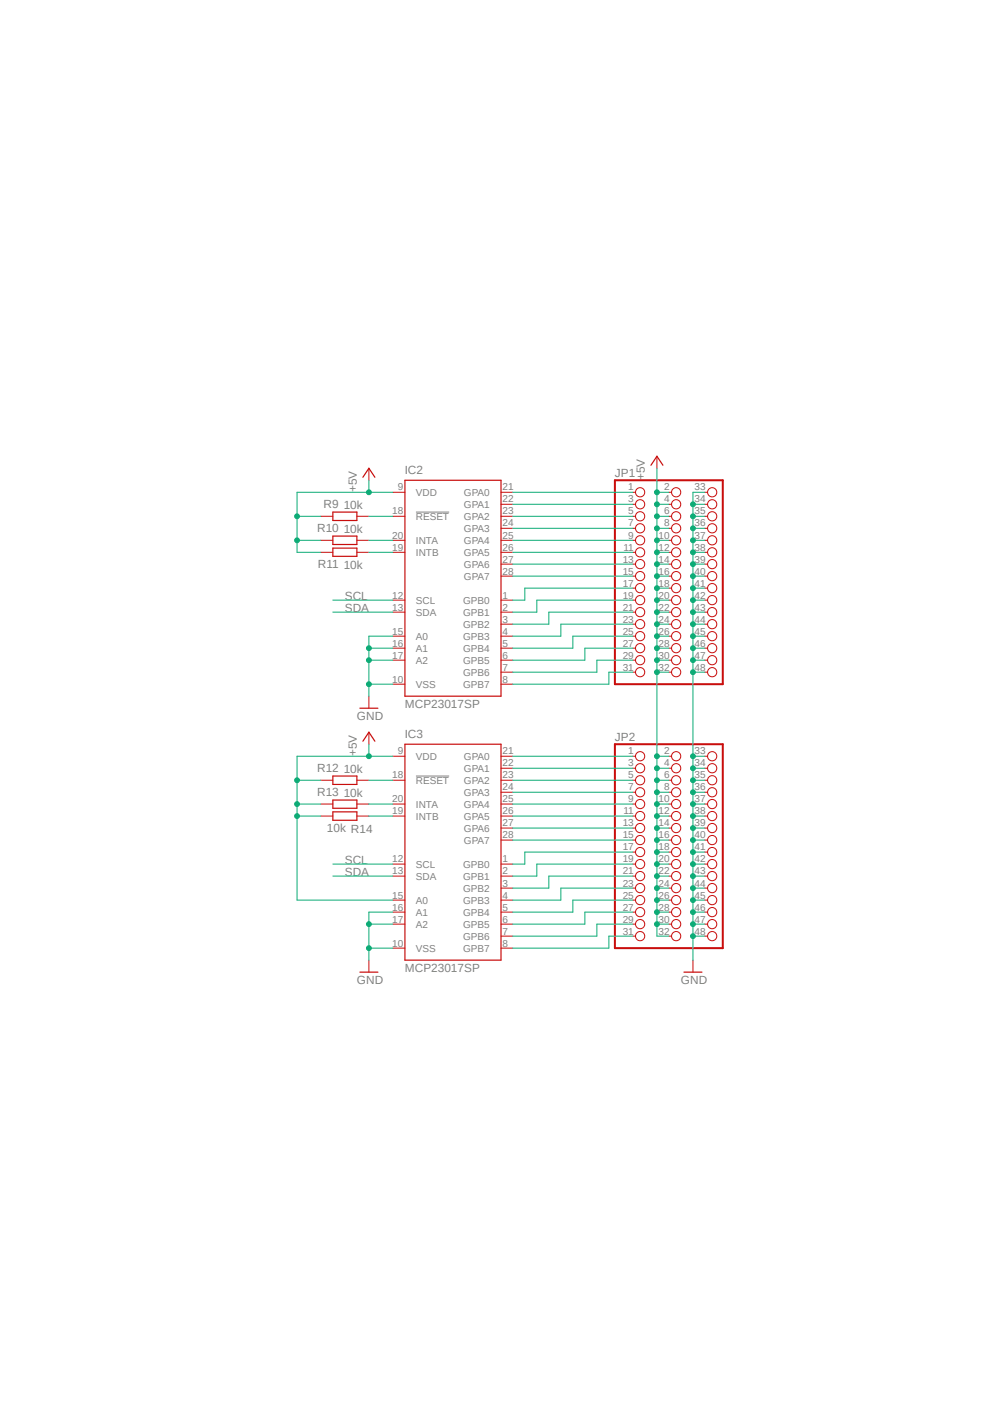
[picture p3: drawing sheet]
<svg xmlns="http://www.w3.org/2000/svg" width="210mm" height="297mm" viewBox="0 0 210 297" stroke-linecap="round" stroke-linejoin="round" font-family="sans-serif">
<path d="M61.8 94.1l92.2 114.7M154 94.1l-92.2 114.7" fill="none" stroke="#fff" stroke-width=".21"/>
<path d="M88 108.3h7M88 164.2h7" fill="none" stroke="#808080" stroke-width=".21"/>
<path d="M130 101.6h22.9v43.1h-22.9zM130 157.4h22.9v43.2h-22.9z" fill="none" stroke="#c90d0c" stroke-width=".42"/>
<g fill="none" stroke="#c90d0c" stroke-width=".21">
<path d="M78 99.1v2.5M138.9 96.5v2.6M67.9 109.2h2.5M67.9 114.3h2.5M67.9 116.8h2.5M75.5 109.2h2.5M75.5 114.3h2.5M75.5 116.8h2.5M83.1 104.1h2.5M83.1 109.2h2.5M83.1 114.3h2.5M83.1 116.8h2.5"/>
<path d="M106 104.1h2.5M106 106.7h2.5M106 109.2h2.5M106 111.8h2.5M106 114.3h2.5M106 116.8h2.5M106 119.3h2.5M133.9 104.1h.5M133.9 106.7h.5M133.9 109.2h.5M133.9 111.8h.5M133.9 114.3h.5"/>
<path d="M133.9 116.8h.5M133.9 119.3h.5M141.5 104.1h.5M141.5 106.7h.5M141.5 109.2h.5M141.5 111.8h.5M141.5 114.3h.5M141.5 116.8h.5M141.5 119.3h.5M149.1 104.1h.5M149.1 106.7h.5M149.1 109.2h.5"/>
<path d="M149.1 111.8h.5M149.1 114.3h.5M149.1 116.8h.5M149.1 119.3h.5M83.1 127h2.5M83.1 129.5h2.5M83.1 134.6h2.5M83.1 137.1h2.5M83.1 139.7h2.5M106 121.9h2.5M106 127h2.5M106 129.5h2.5"/>
<path d="M106 132h2.5M106 134.6h2.5M106 137.1h2.5M106 139.7h2.5M133.9 121.9h.5M133.9 124.4h.5M133.9 127h.5M133.9 129.5h.5M133.9 132h.5M133.9 134.6h.5M133.9 137.1h.5M133.9 139.7h.5"/>
<path d="M141.5 121.9h.5M141.5 124.4h.5M141.5 127h.5M141.5 129.5h.5M141.5 132h.5M141.5 134.6h.5M141.5 137.1h.5M141.5 139.7h.5M149.1 121.9h.5M149.1 124.4h.5M149.1 127h.5M149.1 129.5h.5"/>
<path d="M149.1 132h.5M149.1 134.6h.5M149.1 137.1h.5M149.1 139.7h.5M78 147.3v2.5M78 154.9v2.5M83.1 160h2.5M83.1 144.7h2.5M106 142.2h2.5M106 160h2.5M106 144.7h2.5M133.9 142.2h.5"/>
<path d="M133.9 160h.5M141.5 142.2h.5M141.5 160h.5M149.1 142.2h.5M149.1 160h.5M67.9 165.1h2.5M67.9 170.1h2.5M67.9 172.6h2.5M75.5 165.1h2.5M75.5 170.1h2.5M75.5 172.6h2.5M83.1 165.1h2.5"/>
<path d="M83.1 170.1h2.5M83.1 172.6h2.5M106 162.5h2.5M106 165.1h2.5M106 167.6h2.5M106 170.1h2.5M106 172.6h2.5M106 175.2h2.5M106 177.7h2.5M133.9 162.5h.5M133.9 165.1h.5M133.9 167.6h.5"/>
<path d="M133.9 170.1h.5M133.9 172.6h.5M133.9 175.2h.5M133.9 177.7h.5M141.5 162.5h.5M141.5 165.1h.5M141.5 167.6h.5M141.5 170.1h.5M141.5 172.6h.5M141.5 175.2h.5M141.5 177.7h.5M149.1 162.5h.5"/>
<path d="M149.1 165.1h.5M149.1 167.6h.5M149.1 170.1h.5M149.1 172.6h.5M149.1 175.2h.5M149.1 177.7h.5M83.1 182.8h2.5M83.1 185.3h2.5M83.1 190.4h2.5M83.1 193h2.5M83.1 195.5h2.5M106 182.8h2.5"/>
<path d="M106 185.3h2.5M106 187.9h2.5M106 190.4h2.5M106 193h2.5M106 195.5h2.5M106 198h2.5M133.9 180.3h.5M133.9 182.8h.5M133.9 185.3h.5M133.9 187.9h.5M133.9 190.4h.5M133.9 193h.5"/>
<path d="M133.9 195.5h.5M133.9 198h.5M141.5 180.3h.5M141.5 182.8h.5M141.5 185.3h.5M141.5 187.9h.5M141.5 190.4h.5M141.5 193h.5M141.5 195.5h.5M141.5 198h.5M149.1 180.3h.5M149.1 182.8h.5"/>
<path d="M149.1 185.3h.5M149.1 187.9h.5M149.1 190.4h.5M149.1 193h.5M149.1 195.5h.5M149.1 198h.5M78 203.1v2.6M83.1 200.6h2.5M106 200.6h2.5M146.6 203.1v2.6"/>
<circle cx="135.4" cy="111.8" r=".98"/>
<circle cx="135.4" cy="114.3" r=".98"/>
<circle cx="135.4" cy="119.3" r=".98"/>
<circle cx="135.4" cy="116.8" r=".98"/>
<circle cx="135.4" cy="109.2" r=".98"/>
<circle cx="135.4" cy="106.7" r=".98"/>
<circle cx="135.4" cy="104.1" r=".98"/>
<circle cx="143" cy="111.8" r=".98"/>
<circle cx="143" cy="109.2" r=".98"/>
<circle cx="143" cy="114.3" r=".98"/>
<circle cx="143" cy="119.3" r=".98"/>
<circle cx="143" cy="116.8" r=".98"/>
<circle cx="143" cy="106.7" r=".98"/>
<circle cx="143" cy="104.1" r=".98"/>
<circle cx="150.6" cy="111.8" r=".98"/>
<circle cx="150.6" cy="104.1" r=".98"/>
<circle cx="150.6" cy="109.2" r=".98"/>
<circle cx="150.6" cy="114.3" r=".98"/>
<circle cx="150.6" cy="116.8" r=".98"/>
<circle cx="150.6" cy="119.3" r=".98"/>
<circle cx="150.6" cy="106.7" r=".98"/>
<circle cx="135.4" cy="121.9" r=".98"/>
<circle cx="135.4" cy="127" r=".98"/>
<circle cx="135.4" cy="137.1" r=".98"/>
<circle cx="135.4" cy="129.5" r=".98"/>
<circle cx="135.4" cy="132" r=".98"/>
<circle cx="135.4" cy="139.7" r=".98"/>
<circle cx="135.4" cy="124.4" r=".98"/>
<circle cx="135.4" cy="134.6" r=".98"/>
<circle cx="143" cy="132" r=".98"/>
<circle cx="143" cy="134.6" r=".98"/>
<circle cx="143" cy="139.7" r=".98"/>
<circle cx="143" cy="121.9" r=".98"/>
<circle cx="143" cy="137.1" r=".98"/>
<circle cx="143" cy="124.4" r=".98"/>
<circle cx="143" cy="127" r=".98"/>
<circle cx="143" cy="129.5" r=".98"/>
<circle cx="150.6" cy="124.4" r=".98"/>
<circle cx="150.6" cy="121.9" r=".98"/>
<circle cx="150.6" cy="137.1" r=".98"/>
<circle cx="150.6" cy="139.7" r=".98"/>
<circle cx="150.6" cy="129.5" r=".98"/>
<circle cx="150.6" cy="127" r=".98"/>
<circle cx="150.6" cy="132" r=".98"/>
<circle cx="150.6" cy="134.6" r=".98"/>
<circle cx="135.4" cy="142.2" r=".98"/>
<circle cx="135.4" cy="160" r=".98"/>
<circle cx="143" cy="142.2" r=".98"/>
<circle cx="143" cy="160" r=".98"/>
<circle cx="150.6" cy="142.2" r=".98"/>
<circle cx="150.6" cy="160" r=".98"/>
<circle cx="135.4" cy="162.5" r=".98"/>
<circle cx="135.4" cy="165.1" r=".98"/>
<circle cx="135.4" cy="172.6" r=".98"/>
<circle cx="135.4" cy="170.1" r=".98"/>
<circle cx="135.4" cy="175.2" r=".98"/>
<circle cx="135.4" cy="177.7" r=".98"/>
<circle cx="135.4" cy="167.6" r=".98"/>
<circle cx="143" cy="162.5" r=".98"/>
<circle cx="143" cy="175.2" r=".98"/>
<circle cx="143" cy="165.1" r=".98"/>
<circle cx="143" cy="167.6" r=".98"/>
<circle cx="143" cy="172.6" r=".98"/>
<circle cx="143" cy="177.7" r=".98"/>
<circle cx="143" cy="170.1" r=".98"/>
<circle cx="150.6" cy="170.1" r=".98"/>
<circle cx="150.6" cy="175.2" r=".98"/>
<circle cx="150.6" cy="177.7" r=".98"/>
<circle cx="150.6" cy="172.6" r=".98"/>
<circle cx="150.6" cy="165.1" r=".98"/>
<circle cx="150.6" cy="162.5" r=".98"/>
<circle cx="150.6" cy="167.6" r=".98"/>
<circle cx="135.4" cy="193" r=".98"/>
<circle cx="135.4" cy="195.5" r=".98"/>
<circle cx="135.4" cy="190.4" r=".98"/>
<circle cx="135.4" cy="180.3" r=".98"/>
<circle cx="135.4" cy="187.9" r=".98"/>
<circle cx="135.4" cy="198" r=".98"/>
<circle cx="135.4" cy="185.3" r=".98"/>
<circle cx="135.4" cy="182.8" r=".98"/>
<circle cx="143" cy="190.4" r=".98"/>
<circle cx="143" cy="198" r=".98"/>
<circle cx="143" cy="180.3" r=".98"/>
<circle cx="143" cy="182.8" r=".98"/>
<circle cx="143" cy="187.9" r=".98"/>
<circle cx="143" cy="193" r=".98"/>
<circle cx="143" cy="195.5" r=".98"/>
<circle cx="143" cy="185.3" r=".98"/>
<circle cx="150.6" cy="190.4" r=".98"/>
<circle cx="150.6" cy="198" r=".98"/>
<circle cx="150.6" cy="180.3" r=".98"/>
<circle cx="150.6" cy="193" r=".98"/>
<circle cx="150.6" cy="195.5" r=".98"/>
<circle cx="150.6" cy="185.3" r=".98"/>
<circle cx="150.6" cy="182.8" r=".98"/>
<circle cx="150.6" cy="187.9" r=".98"/>
</g>
<g fill="none" stroke="#c90d0c" stroke-width=".25">
<path d="M137.7 98.4l1.2-1.9 1.3 1.9M70.4 108.3h5.1v1.8h-5.1zM70.4 113.4h5.1v1.8h-5.1zM70.4 116h5.1v1.7h-5.1zM76.8 101l1.2-1.9 1.3 1.9M85.6 101.6h20.4v45.7h-20.4zM76.1 149.8h3.8M76.8 156.8l1.2-1.9 1.3 1.9M85.6 157.4h20.4v45.7h-20.4zM70.4 164.2h5.1v1.7h-5.1zM70.4 169.2h5.1v1.8h-5.1zM70.4 171.7h5.1v1.8h-5.1z"/>
<path d="M76.1 205.7h3.8M144.7 205.7h3.8"/>
</g>
<path d="M138.9 99.1v98.9h2.6M138.9 104.1h2.6" fill="none" stroke="#0dab76" stroke-width=".21"/>
<circle cx="138.9" cy="104.1" r=".51" fill="#0dab76"/>
<g fill="none" stroke="#0dab76" stroke-width=".21">
<path d="M138.9 106.7h2.6"/>
<circle cx="138.9" cy="104.1" r=".51"/>
</g>
<circle cx="138.9" cy="106.7" r=".51" fill="#0dab76"/>
<g fill="none" stroke="#0dab76" stroke-width=".21">
<path d="M138.9 109.2h2.6"/>
<circle cx="138.9" cy="106.7" r=".51"/>
</g>
<circle cx="138.9" cy="109.2" r=".51" fill="#0dab76"/>
<g fill="none" stroke="#0dab76" stroke-width=".21">
<path d="M138.9 111.8h2.6"/>
<circle cx="138.9" cy="109.2" r=".51"/>
</g>
<circle cx="138.9" cy="111.8" r=".51" fill="#0dab76"/>
<g fill="none" stroke="#0dab76" stroke-width=".21">
<path d="M138.9 114.3h2.6"/>
<circle cx="138.9" cy="111.8" r=".51"/>
</g>
<circle cx="138.9" cy="114.3" r=".51" fill="#0dab76"/>
<g fill="none" stroke="#0dab76" stroke-width=".21">
<path d="M138.9 116.8h2.6"/>
<circle cx="138.9" cy="114.3" r=".51"/>
</g>
<circle cx="138.9" cy="116.8" r=".51" fill="#0dab76"/>
<g fill="none" stroke="#0dab76" stroke-width=".21">
<path d="M138.9 119.3h2.6"/>
<circle cx="138.9" cy="116.8" r=".51"/>
</g>
<circle cx="138.9" cy="119.3" r=".51" fill="#0dab76"/>
<g fill="none" stroke="#0dab76" stroke-width=".21">
<path d="M138.9 121.9h2.6"/>
<circle cx="138.9" cy="119.3" r=".51"/>
</g>
<circle cx="138.9" cy="121.9" r=".51" fill="#0dab76"/>
<g fill="none" stroke="#0dab76" stroke-width=".21">
<path d="M138.9 124.4h2.6"/>
<circle cx="138.9" cy="121.9" r=".51"/>
</g>
<circle cx="138.9" cy="124.4" r=".51" fill="#0dab76"/>
<g fill="none" stroke="#0dab76" stroke-width=".21">
<path d="M138.9 127h2.6"/>
<circle cx="138.9" cy="124.4" r=".51"/>
</g>
<circle cx="138.9" cy="127" r=".51" fill="#0dab76"/>
<g fill="none" stroke="#0dab76" stroke-width=".21">
<path d="M138.9 129.5h2.6"/>
<circle cx="138.9" cy="127" r=".51"/>
</g>
<circle cx="138.9" cy="129.5" r=".51" fill="#0dab76"/>
<g fill="none" stroke="#0dab76" stroke-width=".21">
<path d="M138.9 132h2.6"/>
<circle cx="138.9" cy="129.5" r=".51"/>
</g>
<circle cx="138.9" cy="132" r=".51" fill="#0dab76"/>
<g fill="none" stroke="#0dab76" stroke-width=".21">
<path d="M138.9 134.6h2.6"/>
<circle cx="138.9" cy="132" r=".51"/>
</g>
<circle cx="138.9" cy="134.6" r=".51" fill="#0dab76"/>
<g fill="none" stroke="#0dab76" stroke-width=".21">
<path d="M138.9 137.1h2.6"/>
<circle cx="138.9" cy="134.6" r=".51"/>
</g>
<circle cx="138.9" cy="137.1" r=".51" fill="#0dab76"/>
<g fill="none" stroke="#0dab76" stroke-width=".21">
<path d="M138.9 139.7h2.6"/>
<circle cx="138.9" cy="137.1" r=".51"/>
</g>
<circle cx="138.9" cy="139.7" r=".51" fill="#0dab76"/>
<g fill="none" stroke="#0dab76" stroke-width=".21">
<path d="M138.9 142.2h2.6"/>
<circle cx="138.9" cy="139.7" r=".51"/>
</g>
<circle cx="138.9" cy="142.2" r=".51" fill="#0dab76"/>
<g fill="none" stroke="#0dab76" stroke-width=".21">
<path d="M138.9 160h2.6"/>
<circle cx="138.9" cy="142.2" r=".51"/>
</g>
<circle cx="138.9" cy="160" r=".51" fill="#0dab76"/>
<g fill="none" stroke="#0dab76" stroke-width=".21">
<path d="M138.9 162.5h2.6"/>
<circle cx="138.9" cy="160" r=".51"/>
</g>
<circle cx="138.9" cy="162.5" r=".51" fill="#0dab76"/>
<g fill="none" stroke="#0dab76" stroke-width=".21">
<path d="M138.9 165.1h2.6"/>
<circle cx="138.9" cy="162.5" r=".51"/>
</g>
<circle cx="138.9" cy="165.1" r=".51" fill="#0dab76"/>
<g fill="none" stroke="#0dab76" stroke-width=".21">
<path d="M138.9 167.6h2.6"/>
<circle cx="138.9" cy="165.1" r=".51"/>
</g>
<circle cx="138.9" cy="167.6" r=".51" fill="#0dab76"/>
<g fill="none" stroke="#0dab76" stroke-width=".21">
<path d="M138.9 170.1h2.6"/>
<circle cx="138.9" cy="167.6" r=".51"/>
</g>
<circle cx="138.9" cy="170.1" r=".51" fill="#0dab76"/>
<g fill="none" stroke="#0dab76" stroke-width=".21">
<path d="M138.9 172.6h2.6"/>
<circle cx="138.9" cy="170.1" r=".51"/>
</g>
<circle cx="138.9" cy="172.6" r=".51" fill="#0dab76"/>
<g fill="none" stroke="#0dab76" stroke-width=".21">
<path d="M138.9 175.2h2.6"/>
<circle cx="138.9" cy="172.6" r=".51"/>
</g>
<circle cx="138.9" cy="175.2" r=".51" fill="#0dab76"/>
<g fill="none" stroke="#0dab76" stroke-width=".21">
<path d="M138.9 177.7h2.6"/>
<circle cx="138.9" cy="175.2" r=".51"/>
</g>
<circle cx="138.9" cy="177.7" r=".51" fill="#0dab76"/>
<g fill="none" stroke="#0dab76" stroke-width=".21">
<path d="M138.9 180.3h2.6"/>
<circle cx="138.9" cy="177.7" r=".51"/>
</g>
<circle cx="138.9" cy="180.3" r=".51" fill="#0dab76"/>
<g fill="none" stroke="#0dab76" stroke-width=".21">
<path d="M138.9 182.8h2.6"/>
<circle cx="138.9" cy="180.3" r=".51"/>
</g>
<circle cx="138.9" cy="182.8" r=".51" fill="#0dab76"/>
<g fill="none" stroke="#0dab76" stroke-width=".21">
<path d="M138.9 185.3h2.6"/>
<circle cx="138.9" cy="182.8" r=".51"/>
</g>
<circle cx="138.9" cy="185.3" r=".51" fill="#0dab76"/>
<g fill="none" stroke="#0dab76" stroke-width=".21">
<path d="M138.9 187.9h2.6"/>
<circle cx="138.9" cy="185.3" r=".51"/>
</g>
<circle cx="138.9" cy="187.9" r=".51" fill="#0dab76"/>
<g fill="none" stroke="#0dab76" stroke-width=".21">
<path d="M138.9 190.4h2.6"/>
<circle cx="138.9" cy="187.9" r=".51"/>
</g>
<circle cx="138.9" cy="190.4" r=".51" fill="#0dab76"/>
<g fill="none" stroke="#0dab76" stroke-width=".21">
<path d="M138.9 193h2.6"/>
<circle cx="138.9" cy="190.4" r=".51"/>
</g>
<circle cx="138.9" cy="193" r=".51" fill="#0dab76"/>
<g fill="none" stroke="#0dab76" stroke-width=".21">
<path d="M138.9 195.5h2.6"/>
<circle cx="138.9" cy="193" r=".51"/>
</g>
<circle cx="138.9" cy="195.5" r=".51" fill="#0dab76"/>
<g fill="none" stroke="#0dab76" stroke-width=".21">
<path d="M78 101.6v2.5M83.1 104.1h-20.3v12.7h5.1"/>
<circle cx="138.9" cy="195.5" r=".51"/>
</g>
<circle cx="78" cy="104.1" r=".51" fill="#0dab76"/>
<g fill="none" stroke="#0dab76" stroke-width=".21">
<path d="M62.8 109.2h5.1"/>
<circle cx="78" cy="104.1" r=".51"/>
</g>
<circle cx="62.8" cy="109.2" r=".51" fill="#0dab76"/>
<g fill="none" stroke="#0dab76" stroke-width=".21">
<path d="M62.8 114.3h5.1"/>
<circle cx="62.8" cy="109.2" r=".51"/>
</g>
<circle cx="62.8" cy="114.3" r=".51" fill="#0dab76"/>
<g fill="none" stroke="#0dab76" stroke-width=".21">
<path d="M78 157.4v2.6M83.1 160h-20.3v12.6h5.1"/>
<circle cx="62.8" cy="114.3" r=".51"/>
</g>
<circle cx="78" cy="160" r=".51" fill="#0dab76"/>
<g fill="none" stroke="#0dab76" stroke-width=".21">
<path d="M62.8 165.1h5.1"/>
<circle cx="78" cy="160" r=".51"/>
</g>
<circle cx="62.8" cy="165.1" r=".51" fill="#0dab76"/>
<g fill="none" stroke="#0dab76" stroke-width=".21">
<path d="M62.8 170.1h5.1"/>
<circle cx="62.8" cy="165.1" r=".51"/>
</g>
<circle cx="62.8" cy="170.1" r=".51" fill="#0dab76"/>
<g fill="none" stroke="#0dab76" stroke-width=".21">
<path d="M62.8 172.6v17.8h20.3"/>
<circle cx="62.8" cy="170.1" r=".51"/>
</g>
<circle cx="62.8" cy="172.6" r=".51" fill="#0dab76"/>
<g fill="none" stroke="#0dab76" stroke-width=".21">
<path d="M149.1 104.1h-2.5v99M146.6 198h2.5"/>
<circle cx="62.8" cy="172.6" r=".51"/>
</g>
<circle cx="146.6" cy="198" r=".51" fill="#0dab76"/>
<g fill="none" stroke="#0dab76" stroke-width=".21">
<path d="M146.6 195.5h2.5"/>
<circle cx="146.6" cy="198" r=".51"/>
</g>
<circle cx="146.6" cy="195.5" r=".51" fill="#0dab76"/>
<g fill="none" stroke="#0dab76" stroke-width=".21">
<path d="M146.6 193h2.5"/>
<circle cx="146.6" cy="195.5" r=".51"/>
</g>
<circle cx="146.6" cy="193" r=".51" fill="#0dab76"/>
<g fill="none" stroke="#0dab76" stroke-width=".21">
<path d="M146.6 190.4h2.5"/>
<circle cx="146.6" cy="193" r=".51"/>
</g>
<circle cx="146.6" cy="190.4" r=".51" fill="#0dab76"/>
<g fill="none" stroke="#0dab76" stroke-width=".21">
<path d="M146.6 187.9h2.5"/>
<circle cx="146.6" cy="190.4" r=".51"/>
</g>
<circle cx="146.6" cy="187.9" r=".51" fill="#0dab76"/>
<g fill="none" stroke="#0dab76" stroke-width=".21">
<path d="M146.6 185.3h2.5"/>
<circle cx="146.6" cy="187.9" r=".51"/>
</g>
<circle cx="146.6" cy="185.3" r=".51" fill="#0dab76"/>
<g fill="none" stroke="#0dab76" stroke-width=".21">
<path d="M146.6 182.8h2.5"/>
<circle cx="146.6" cy="185.3" r=".51"/>
</g>
<circle cx="146.6" cy="182.8" r=".51" fill="#0dab76"/>
<g fill="none" stroke="#0dab76" stroke-width=".21">
<path d="M146.6 180.3h2.5"/>
<circle cx="146.6" cy="182.8" r=".51"/>
</g>
<circle cx="146.6" cy="180.3" r=".51" fill="#0dab76"/>
<g fill="none" stroke="#0dab76" stroke-width=".21">
<path d="M146.6 177.7h2.5"/>
<circle cx="146.6" cy="180.3" r=".51"/>
</g>
<circle cx="146.6" cy="177.7" r=".51" fill="#0dab76"/>
<g fill="none" stroke="#0dab76" stroke-width=".21">
<path d="M146.6 175.2h2.5"/>
<circle cx="146.6" cy="177.7" r=".51"/>
</g>
<circle cx="146.6" cy="175.2" r=".51" fill="#0dab76"/>
<g fill="none" stroke="#0dab76" stroke-width=".21">
<path d="M146.6 172.6h2.5"/>
<circle cx="146.6" cy="175.2" r=".51"/>
</g>
<circle cx="146.6" cy="172.6" r=".51" fill="#0dab76"/>
<g fill="none" stroke="#0dab76" stroke-width=".21">
<path d="M146.6 170.1h2.5"/>
<circle cx="146.6" cy="172.6" r=".51"/>
</g>
<circle cx="146.6" cy="170.1" r=".51" fill="#0dab76"/>
<g fill="none" stroke="#0dab76" stroke-width=".21">
<path d="M146.6 167.6h2.5"/>
<circle cx="146.6" cy="170.1" r=".51"/>
</g>
<circle cx="146.6" cy="167.6" r=".51" fill="#0dab76"/>
<g fill="none" stroke="#0dab76" stroke-width=".21">
<path d="M146.6 165.1h2.5"/>
<circle cx="146.6" cy="167.6" r=".51"/>
</g>
<circle cx="146.6" cy="165.1" r=".51" fill="#0dab76"/>
<g fill="none" stroke="#0dab76" stroke-width=".21">
<path d="M146.6 162.5h2.5"/>
<circle cx="146.6" cy="165.1" r=".51"/>
</g>
<circle cx="146.6" cy="162.5" r=".51" fill="#0dab76"/>
<g fill="none" stroke="#0dab76" stroke-width=".21">
<path d="M146.6 160h2.5"/>
<circle cx="146.6" cy="162.5" r=".51"/>
</g>
<circle cx="146.6" cy="160" r=".51" fill="#0dab76"/>
<g fill="none" stroke="#0dab76" stroke-width=".21">
<path d="M146.6 142.2h2.5"/>
<circle cx="146.6" cy="160" r=".51"/>
</g>
<circle cx="146.6" cy="142.2" r=".51" fill="#0dab76"/>
<g fill="none" stroke="#0dab76" stroke-width=".21">
<path d="M146.6 139.7h2.5"/>
<circle cx="146.6" cy="142.2" r=".51"/>
</g>
<circle cx="146.6" cy="139.7" r=".51" fill="#0dab76"/>
<g fill="none" stroke="#0dab76" stroke-width=".21">
<path d="M146.6 137.1h2.5"/>
<circle cx="146.6" cy="139.7" r=".51"/>
</g>
<circle cx="146.6" cy="137.1" r=".51" fill="#0dab76"/>
<g fill="none" stroke="#0dab76" stroke-width=".21">
<path d="M146.6 134.6h2.5"/>
<circle cx="146.6" cy="137.1" r=".51"/>
</g>
<circle cx="146.6" cy="134.6" r=".51" fill="#0dab76"/>
<g fill="none" stroke="#0dab76" stroke-width=".21">
<path d="M146.6 132h2.5"/>
<circle cx="146.6" cy="134.6" r=".51"/>
</g>
<circle cx="146.6" cy="132" r=".51" fill="#0dab76"/>
<g fill="none" stroke="#0dab76" stroke-width=".21">
<path d="M146.6 129.5h2.5"/>
<circle cx="146.6" cy="132" r=".51"/>
</g>
<circle cx="146.6" cy="129.5" r=".51" fill="#0dab76"/>
<g fill="none" stroke="#0dab76" stroke-width=".21">
<path d="M146.6 127h2.5"/>
<circle cx="146.6" cy="129.5" r=".51"/>
</g>
<circle cx="146.6" cy="127" r=".51" fill="#0dab76"/>
<g fill="none" stroke="#0dab76" stroke-width=".21">
<path d="M146.6 124.4h2.5"/>
<circle cx="146.6" cy="127" r=".51"/>
</g>
<circle cx="146.6" cy="124.4" r=".51" fill="#0dab76"/>
<g fill="none" stroke="#0dab76" stroke-width=".21">
<path d="M146.6 121.9h2.5"/>
<circle cx="146.6" cy="124.4" r=".51"/>
</g>
<circle cx="146.6" cy="121.9" r=".51" fill="#0dab76"/>
<g fill="none" stroke="#0dab76" stroke-width=".21">
<path d="M146.6 119.3h2.5"/>
<circle cx="146.6" cy="121.9" r=".51"/>
</g>
<circle cx="146.6" cy="119.3" r=".51" fill="#0dab76"/>
<g fill="none" stroke="#0dab76" stroke-width=".21">
<path d="M146.6 116.8h2.5"/>
<circle cx="146.6" cy="119.3" r=".51"/>
</g>
<circle cx="146.6" cy="116.8" r=".51" fill="#0dab76"/>
<g fill="none" stroke="#0dab76" stroke-width=".21">
<path d="M146.6 114.3h2.5"/>
<circle cx="146.6" cy="116.8" r=".51"/>
</g>
<circle cx="146.6" cy="114.3" r=".51" fill="#0dab76"/>
<g fill="none" stroke="#0dab76" stroke-width=".21">
<path d="M146.6 111.8h2.5"/>
<circle cx="146.6" cy="114.3" r=".51"/>
</g>
<circle cx="146.6" cy="111.8" r=".51" fill="#0dab76"/>
<g fill="none" stroke="#0dab76" stroke-width=".21">
<path d="M146.6 109.2h2.5"/>
<circle cx="146.6" cy="111.8" r=".51"/>
</g>
<circle cx="146.6" cy="109.2" r=".51" fill="#0dab76"/>
<g fill="none" stroke="#0dab76" stroke-width=".21">
<path d="M146.6 106.7h2.5"/>
<circle cx="146.6" cy="109.2" r=".51"/>
</g>
<circle cx="146.6" cy="106.7" r=".51" fill="#0dab76"/>
<g fill="none" stroke="#0dab76" stroke-width=".21">
<path d="M83.1 134.6h-5.1v2.5M83.1 144.7h-5.1v2.6"/>
<circle cx="146.6" cy="106.7" r=".51"/>
</g>
<circle cx="78" cy="144.7" r=".51" fill="#0dab76"/>
<g fill="none" stroke="#0dab76" stroke-width=".21">
<path d="M83.1 137.1h-5.1v7.6"/>
<circle cx="78" cy="144.7" r=".51"/>
</g>
<circle cx="78" cy="137.1" r=".51" fill="#0dab76"/>
<g fill="none" stroke="#0dab76" stroke-width=".21">
<path d="M78 139.7h5.1"/>
<circle cx="78" cy="137.1" r=".51"/>
</g>
<circle cx="78" cy="139.7" r=".51" fill="#0dab76"/>
<g fill="none" stroke="#0dab76" stroke-width=".21">
<path d="M83.1 195.5h-5.1v7.6M78 200.6h5.1"/>
<circle cx="78" cy="139.7" r=".51"/>
</g>
<circle cx="78" cy="200.6" r=".51" fill="#0dab76"/>
<g fill="none" stroke="#0dab76" stroke-width=".21">
<path d="M83.1 193h-5.1v2.5"/>
<circle cx="78" cy="200.6" r=".51"/>
</g>
<circle cx="78" cy="195.5" r=".51" fill="#0dab76"/>
<g fill="none" stroke="#0dab76" stroke-width=".21">
<path d="M78 109.2h5.1M78 114.3h5.1M78 116.8h5.1M108.5 104.1h25.4M108.5 106.7h25.4M108.5 109.2h25.4M108.5 111.8h25.4M108.5 114.3h25.4M108.5 116.8h25.4M108.5 119.3h25.4M70.4 129.5h12.7M70.4 127h12.7"/>
<path d="M108.5 121.9h25.4M133.9 127h-20.4v2.5h-5M133.9 129.5h-17.8v2.5h-7.6M133.9 124.4h-22.9v2.6h-2.5M133.9 132h-15.3v2.6h-10.1M133.9 134.6h-12.7v2.5h-12.7M133.9 137.1h-10.2v2.6h-15.2M133.9 139.7h-7.7v2.5h-17.7M108.5 160h25.4M133.9 142.2h-5.1v2.5h-20.3M78 165.1h5.1M78 170.1h5.1"/>
<path d="M78 172.6h5.1M108.5 162.5h25.4M108.5 165.1h25.4M108.5 167.6h25.4M108.5 170.1h25.4M108.5 172.6h25.4M108.5 175.2h25.4M108.5 177.7h25.4M70.4 185.3h12.7M70.4 182.8h12.7M133.9 182.8h-20.4v2.5h-5M133.9 185.3h-17.8v2.6h-7.6"/>
<path d="M133.9 180.3h-22.9v2.5h-2.5M133.9 187.9h-15.3v2.5h-10.1M133.9 190.4h-12.7v2.6h-12.7M133.9 193h-10.2v2.5h-15.2M133.9 195.5h-7.7v2.5h-17.7M133.9 198h-5.1v2.6h-20.3"/>
<circle cx="78" cy="195.5" r=".51"/>
</g>
<g font-size="2.5" fill="#808080">
<text x="85.6" y="100.3">IC2</text>
<text x="130.1" y="101">JP1</text>
<text x="136.4" y="101.6" transform="rotate(-90 136.4 101.6)">+5V</text>
<text x="68.5" y="107.4">R9</text>
<text x="72.7" y="107.7">10k</text>
<text x="75.5" y="104.1" transform="rotate(-90 75.5 104.1)">+5V</text>
<text x="67.1" y="112.5">R10</text>
<text x="72.7" y="112.8">10k</text>
<text x="67.2" y="120.1">R11</text>
<text x="72.7" y="120.4">10k</text>
<text x="72.9" y="129.5">SDA</text>
<text x="72.9" y="127">SCL</text>
<text x="85.6" y="149.8">MCP23017SP</text>
<text x="75.5" y="152.4">GND</text>
<text x="75.5" y="160" transform="rotate(-90 75.5 160)">+5V</text>
<text x="85.6" y="156.2">IC3</text>
<text x="130.1" y="156.8">JP2</text>
<text x="67.1" y="163.2">R12</text>
<text x="72.7" y="163.5">10k</text>
<text x="67.1" y="168.3">R13</text>
<text x="72.7" y="168.6">10k</text>
<text x="69.1" y="175.9">10k R14</text>
<text x="72.9" y="185.3">SDA</text>
<text x="72.9" y="182.8">SCL</text>
<text x="75.5" y="208.2">GND</text>
<text x="85.6" y="205.7">MCP23017SP</text>
<text x="144" y="208.2">GND</text>
</g>
<g font-size="2.1" fill="#808080">
<text x="84.1" y="103.8">9</text>
<text x="88" y="104.9">VDD</text>
<text x="98.1" y="104.9">GPA0</text>
<text x="98.1" y="107.4">GPA1</text>
<text x="106.3" y="103.8">21</text>
<text x="106.3" y="106.3">22</text>
<text x="132.9" y="103.8">1</text>
<text x="132.9" y="106.3">3</text>
<text x="140.5" y="103.8">2</text>
<text x="140.5" y="106.3">4</text>
<text x="146.9" y="103.8">33</text>
<text x="146.9" y="106.3">34</text>
<text x="82.9" y="108.8">18</text>
<text x="82.9" y="113.9">20</text>
<text x="88" y="110">RESET</text>
<text x="98.1" y="110">GPA2</text>
<text x="98.1" y="112.5">GPA3</text>
<text x="106.3" y="108.8">23</text>
<text x="106.3" y="111.4">24</text>
<text x="106.3" y="113.9">25</text>
<text x="132.9" y="108.8">5</text>
<text x="132.9" y="111.4">7</text>
<text x="132.9" y="113.9">9</text>
<text x="139.3" y="113.9">10</text>
<text x="140.5" y="108.8">6</text>
<text x="140.5" y="111.4">8</text>
<text x="146.9" y="108.8">35</text>
<text x="146.9" y="111.4">36</text>
<text x="146.9" y="113.9">37</text>
<text x="82.9" y="116.5">19</text>
<text x="88" y="115.1">INTA</text>
<text x="88" y="117.6">INTB</text>
<text x="98.1" y="115.1">GPA4</text>
<text x="98.1" y="117.6">GPA5</text>
<text x="106.3" y="116.5">26</text>
<text x="106.3" y="119">27</text>
<text x="131.7" y="119">13</text>
<text x="131.9" y="116.5">11</text>
<text x="139.3" y="119">14</text>
<text x="139.3" y="116.5">12</text>
<text x="146.9" y="116.5">38</text>
<text x="146.9" y="119">39</text>
<text x="98.1" y="120.1">GPA6</text>
<text x="98.1" y="122.6">GPA7</text>
<text x="106.3" y="121.5">28</text>
<text x="131.7" y="121.5">15</text>
<text x="131.7" y="124.1">17</text>
<text x="139.3" y="121.5">16</text>
<text x="139.3" y="124.1">18</text>
<text x="146.9" y="121.5">40</text>
<text x="146.9" y="124.1">41</text>
<text x="82.9" y="126.6">12</text>
<text x="82.9" y="129.2">13</text>
<text x="88" y="127.7">SCL</text>
<text x="88" y="130.3">SDA</text>
<text x="98" y="127.7">GPB0</text>
<text x="98" y="130.3">GPB1</text>
<text x="106.3" y="126.6">1</text>
<text x="106.3" y="129.2">2</text>
<text x="106.3" y="131.7">3</text>
<text x="131.7" y="126.6">19</text>
<text x="131.7" y="129.2">21</text>
<text x="131.7" y="131.7">23</text>
<text x="139.3" y="126.6">20</text>
<text x="139.3" y="129.2">22</text>
<text x="139.3" y="131.7">24</text>
<text x="146.9" y="126.6">42</text>
<text x="146.9" y="129.2">43</text>
<text x="146.9" y="131.7">44</text>
<text x="82.9" y="134.2">15</text>
<text x="82.9" y="136.8">16</text>
<text x="88" y="135.3">A0</text>
<text x="88" y="137.9">A1</text>
<text x="98" y="132.8">GPB2</text>
<text x="98" y="135.3">GPB3</text>
<text x="98" y="137.9">GPB4</text>
<text x="106.3" y="134.2">4</text>
<text x="106.3" y="136.8">5</text>
<text x="131.7" y="134.2">25</text>
<text x="131.7" y="136.8">27</text>
<text x="139.3" y="134.2">26</text>
<text x="139.3" y="136.8">28</text>
<text x="146.9" y="134.2">45</text>
<text x="146.9" y="136.8">46</text>
<text x="82.9" y="139.3">17</text>
<text x="88" y="140.4">A2</text>
<text x="98" y="140.4">GPB5</text>
<text x="98" y="143">GPB6</text>
<text x="106.3" y="139.3">6</text>
<text x="106.3" y="141.9">7</text>
<text x="131.7" y="139.3">29</text>
<text x="131.7" y="141.9">31</text>
<text x="139.3" y="139.3">30</text>
<text x="139.3" y="141.9">32</text>
<text x="146.9" y="139.3">47</text>
<text x="146.9" y="141.9">48</text>
<text x="82.9" y="144.4">10</text>
<text x="88" y="145.5">VSS</text>
<text x="98" y="145.5">GPB7</text>
<text x="106.3" y="144.4">8</text>
<text x="84.1" y="159.6">9</text>
<text x="88" y="160.7">VDD</text>
<text x="98.1" y="160.7">GPA0</text>
<text x="106.3" y="159.6">21</text>
<text x="132.9" y="159.6">1</text>
<text x="140.5" y="159.6">2</text>
<text x="146.9" y="159.6">33</text>
<text x="82.9" y="164.7">18</text>
<text x="88" y="165.8">RESET</text>
<text x="98.1" y="163.3">GPA1</text>
<text x="98.1" y="165.8">GPA2</text>
<text x="106.3" y="162.1">22</text>
<text x="106.3" y="164.7">23</text>
<text x="106.3" y="167.2">24</text>
<text x="132.9" y="162.1">3</text>
<text x="132.9" y="164.7">5</text>
<text x="132.9" y="167.2">7</text>
<text x="140.5" y="162.1">4</text>
<text x="140.5" y="164.7">6</text>
<text x="140.5" y="167.2">8</text>
<text x="146.9" y="162.1">34</text>
<text x="146.9" y="164.7">35</text>
<text x="146.9" y="167.2">36</text>
<text x="82.9" y="169.8">20</text>
<text x="82.9" y="172.3">19</text>
<text x="88" y="170.9">INTA</text>
<text x="88" y="173.4">INTB</text>
<text x="98.1" y="168.4">GPA3</text>
<text x="98.1" y="170.9">GPA4</text>
<text x="98.1" y="173.4">GPA5</text>
<text x="106.3" y="169.8">25</text>
<text x="106.3" y="172.3">26</text>
<text x="131.9" y="172.3">11</text>
<text x="132.9" y="169.8">9</text>
<text x="139.3" y="169.8">10</text>
<text x="139.3" y="172.3">12</text>
<text x="146.9" y="169.8">37</text>
<text x="146.9" y="172.3">38</text>
<text x="98.1" y="175.9">GPA6</text>
<text x="98.1" y="178.5">GPA7</text>
<text x="106.3" y="174.8">27</text>
<text x="106.3" y="177.4">28</text>
<text x="131.7" y="174.8">13</text>
<text x="131.7" y="177.4">15</text>
<text x="131.7" y="179.9">17</text>
<text x="139.3" y="174.8">14</text>
<text x="139.3" y="177.4">16</text>
<text x="139.3" y="179.9">18</text>
<text x="146.9" y="174.8">39</text>
<text x="146.9" y="177.4">40</text>
<text x="146.9" y="179.9">41</text>
<text x="82.9" y="182.5">12</text>
<text x="82.9" y="185">13</text>
<text x="88" y="183.6">SCL</text>
<text x="98" y="183.6">GPB0</text>
<text x="106.3" y="182.5">1</text>
<text x="106.3" y="185">2</text>
<text x="131.7" y="182.5">19</text>
<text x="131.7" y="185">21</text>
<text x="139.3" y="182.5">20</text>
<text x="139.3" y="185">22</text>
<text x="146.9" y="182.5">42</text>
<text x="146.9" y="185">43</text>
<text x="82.9" y="190.1">15</text>
<text x="88" y="186.1">SDA</text>
<text x="88" y="191.2">A0</text>
<text x="98" y="186.1">GPB1</text>
<text x="98" y="188.6">GPB2</text>
<text x="98" y="191.2">GPB3</text>
<text x="106.3" y="187.5">3</text>
<text x="106.3" y="190.1">4</text>
<text x="131.7" y="187.5">23</text>
<text x="131.7" y="190.1">25</text>
<text x="139.3" y="187.5">24</text>
<text x="139.3" y="190.1">26</text>
<text x="146.9" y="187.5">44</text>
<text x="146.9" y="190.1">45</text>
<text x="82.9" y="192.6">16</text>
<text x="82.9" y="195.2">17</text>
<text x="88" y="193.7">A1</text>
<text x="88" y="196.3">A2</text>
<text x="98" y="193.7">GPB4</text>
<text x="98" y="196.3">GPB5</text>
<text x="106.3" y="192.6">5</text>
<text x="106.3" y="195.2">6</text>
<text x="106.3" y="197.7">7</text>
<text x="131.7" y="192.6">27</text>
<text x="131.7" y="195.2">29</text>
<text x="131.7" y="197.7">31</text>
<text x="139.3" y="192.6">28</text>
<text x="139.3" y="195.2">30</text>
<text x="139.3" y="197.7">32</text>
<text x="146.9" y="192.6">46</text>
<text x="146.9" y="195.2">47</text>
<text x="146.9" y="197.7">48</text>
<text x="82.9" y="200.2">10</text>
<text x="88" y="201.3">VSS</text>
<text x="98" y="198.8">GPB6</text>
<text x="98" y="201.3">GPB7</text>
<text x="106.3" y="200.2">8</text>
</g>
</svg>
